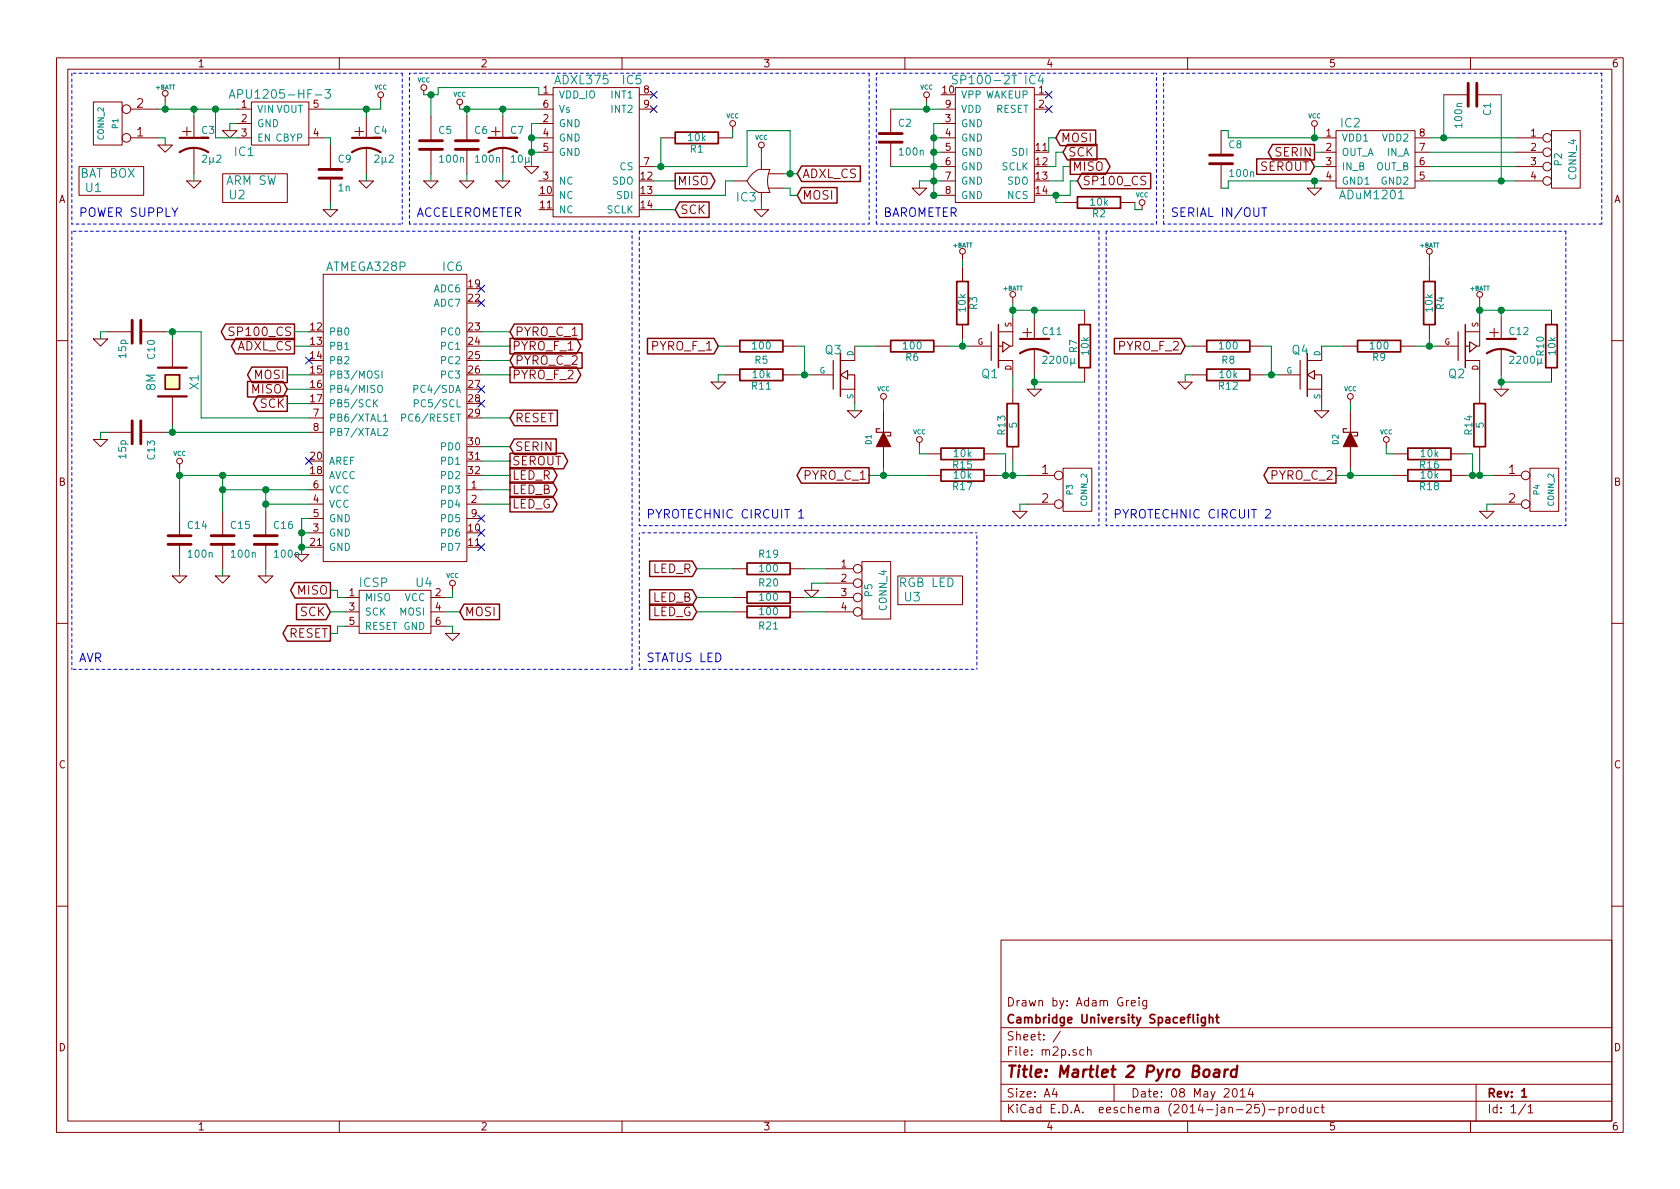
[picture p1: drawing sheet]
<svg xmlns="http://www.w3.org/2000/svg" width="297mm" height="210mm" viewBox="0 0 297 210" stroke-linecap="round" stroke-linejoin="round" font-family="sans-serif">
<g fill="none" stroke="#840000" stroke-width=".18">
<path d="M10 10.2h277v190h-277zM12 12.2h273v186h-273zM16.5 18h5.1v7.6h-5.1zM23.1 19.3h4.8M29.2 17v1M41.9 19.3h2.5M44.4 18h10.2v7.6h-10.2zM54.6 19.3h2.5M60 10.2v2M67.3 17.3v.7M74.9 16v.8M81.3 18.5v.8"/>
<path d="M95.2 19.3h2.6M95.2 16.8h2.6M97.8 15.5h15.2v22.8h-15.2zM110 10.2v2M113 19.3h2.6M113 16.8h2.6M157.5 19.3v4.3M160 10.2v2M163.8 17.3v.7M166.4 19.3h2.5M168.9 15.5h14v20.3h-14zM182.9 19.3h2.5"/>
<path d="M182.9 16.8h2.5M210 10.2v2M255.3 16.8h4.3M260 10.2v2M261.1 16.8h4.3M14 29.5h11.4v5h-11.4zM23.1 24.4h4.8M27.9 25.6h2.6l-1.3 1.3zM33 32h2.6l-1.3 1.3zM34.3 20.6v3.8M34.3 26.2v4.5M39.4 30.7h11.4v5.1h-11.4z"/>
<path d="M39.4 23.1h2.5l-1.3 1.3zM41.9 24.4h2.5M41.9 21.8h2.5M54.6 24.4h2.5M57.1 37.1h2.6l-1.3 1.2zM58.4 25.6v4.4M58.4 31.5v4.3M63.5 32h2.5l-1.2 1.3zM64.8 20.6v3.8M64.8 26.2v4.5M74.9 32h2.6l-1.3 1.3zM76.2 20.6v4.3"/>
<path d="M76.2 26.4v4.3M81.3 32h2.5l-1.3 1.3zM82.5 20.6v4.3M82.5 26.4v4.3M87.6 32h2.6l-1.3 1.3zM88.9 20.6v3.8M88.9 26.2v4.5M92.7 29.5h2.5l-1.2 1.2zM95.2 32h2.6M95.2 24.4h2.6M95.2 21.8h2.6M95.2 26.9h2.6"/>
<path d="M113 29.5h2.6M116.8 24.4h2.6M127 24.4h2.5M129.5 22.3v.8M129.5 32h2.6M132.1 32a4.2 4.2 0 0 0 2 2h2M133.3 37.1h2.6l-1.3 1.2zM134.6 26.2v.7M134.6 28.2v1.8M134.6 34v1.8M135.9 33.3h2.5M135.9 30.7h2.5"/>
<path d="M136.1 30a5.1 5.1 0 0 0 0 4M136.1 30h-2a4.6 4.6 0 0 0-2 2M157.5 25.1v4.4M161.3 33.3h2.5l-1.2 1.2zM166.4 32h2.5M166.4 24.4h2.5M166.4 21.8h2.5M166.4 26.9h2.5M166.4 29.5h2.5M166.4 34.5h2.5M188 35.8h2.5M198.1 35.8h2.6"/>
<path d="M201.9 36.3v.8M202.6 31.2a.62 .62 0 0 0-.8 .1v.4l.7 .4v.4a.62 .62 0 0 1-.8 .1M215.9 23.1v4.3M215.9 29v4.3M231.1 33.3h2.6l-1.3 1.2zM232.4 22.3v.8M233.7 32h2.5M233.7 24.4h2.5M233.7 26.9h2.5M233.7 29.5h2.5M236.2 23.1h14v10.2h-14zM250.2 32h2.5"/>
<path d="M250.2 24.4h2.5M250.2 26.9h2.5M250.2 29.5h2.5M268 32h4.8M268 24.4h4.8M268 26.9h4.8M268 29.5h4.8M274.3 23.1h5.1v10.2h-5.1zM16.5 59.9h2.5l-1.2 1.3zM19 58.7h4.4M24.9 58.7h4.3M30.5 59.9v5.1"/>
<path d="M41.4 57.9a.62 .62 0 0 0-.8 .1v.4l.7 .4v.4a.62 .62 0 0 1-.8 .1M57.1 48.5h25.4v50.8h-25.4zM170.2 45v1M170.2 47.2v2.6M170.2 57.4v2.5M176.5 58.7h2.6M179.1 52.6v1M179.1 58.7v2.5h-.5M179.1 56.1v2.6M182.9 56.1v3.8M191.8 54.9v2.5M252.7 45v1"/>
<path d="M252.7 47.2v2.6M252.7 57.4v2.5M259.1 58.7h2.5M261.6 52.6v1M261.6 58.7v2.5h-.5M261.6 56.1v2.6M265.4 56.1v3.8M274.3 54.9v2.5M10 60.2h2M16.5 77.7h2.5l-1.2 1.3zM19 76.4h4.4M24.9 76.4h4.3"/>
<path d="M30.5 70.1v5.1M54.6 76.4h2.5M54.6 73.9h2.5M125.7 67.6h2.6l-1.3 1.2zM128.3 61.2h2.5M128.3 66.3h2.5M138.4 61.2h2.6M138.4 66.3h2.6M143.5 66.3h3.8M148.6 68.8h2.5v2.6M149.9 72.6h2.5l-1.3 1.3zM151.1 61.2v2.5h-2.5"/>
<path d="M154.9 61.2h2.6M156.2 70.6v.8M156.2 72.6v3.8M156.2 79v3.8M162.6 78.2v.8M165.1 61.2h2.5M171.4 61.2h3.9M176.5 63.7h2.6v2.6M179.1 68.8v2.6M179.1 79v2.5M181.6 68.8h2.5l-1.2 1.3zM182.9 61.7v4.6"/>
<path d="M191.8 65v2.6M208.3 67.6h2.5l-1.3 1.2zM210.8 61.2h2.6M210.8 66.3h2.6M221 61.2h2.5M221 66.3h2.5M226.1 66.3h3.8M231.1 68.8h2.6v2.6M232.4 72.6h2.5l-1.2 1.3zM233.7 61.2v2.5h-2.6M237.5 61.2h2.5M238.8 70.6v.8"/>
<path d="M238.8 72.6v3.8M238.8 79v3.8M245.1 78.2v.8M247.6 61.2h2.6M254 61.2h3.8M259.1 63.7h2.5v2.6M261.6 68.8v2.6M261.6 79v2.5M264.2 68.8h2.5l-1.3 1.3zM265.4 61.7v4.6M274.3 65v2.6M285 60.2h2"/>
<path d="M31.7 82v.8M31.7 90.4v4.3M31.7 96.3v4.3M39.4 90.4v4.3M39.4 96.3v4.3M47 90.4v4.3M47 96.3v4.3M52.1 98h2.5l-1.3 1.3zM54.6 89.1h2.5M54.6 86.6h2.5M54.6 94.2h2.5M54.6 91.7h2.5"/>
<path d="M82.5 89.1h2.6M82.5 86.6h2.6M82.5 91.7h2.6M152.4 99.3h5.1v10.2h-5.1zM163.8 84.1h2.6M163.8 80.3h2.6M174 84.1h2.5M174 80.3h2.5M179.1 90.4h2.5l-1.3 1.3zM181.6 84.1h4.8M181.6 89.1h4.8M188 82.8h5v7.6h-5z"/>
<path d="M246.4 84.1h2.5M246.4 80.3h2.5M256.5 84.1h2.6M256.5 80.3h2.6M261.6 90.4h2.6l-1.3 1.3zM264.2 84.1h4.8M264.2 89.1h4.8M270.5 82.8h5.1v7.6h-5.1zM10 110.2h2M30.5 101.8h2.5l-1.3 1.3zM38.1 101.8h2.5l-1.2 1.3zM45.7 101.8h2.6l-1.3 1.3z"/>
<path d="M61 108.2h2.5M61 105.7h2.5M61 110.7h2.5M63.5 104.4h12.7v7.6h-12.7zM76.2 108.2h2.5M76.2 105.7h2.5M76.2 110.7h2.5M78.7 112h2.6l-1.3 1.3zM80 103.6v.8M129.5 108.2h2.6M129.5 100.6h2.6M129.5 105.7h2.6"/>
<path d="M139.7 108.2h2.5M139.7 100.6h2.5M139.7 105.7h2.5M142.2 104.4h2.6l-1.3 1.3zM146 108.2h4.9M146 100.6h4.9M146 105.7h4.9M146 103.1h4.9M158.7 101.8h11.5v5.1h-11.5zM285 110.2h2M10 160.2h2M177 166.2h108v32h-108z"/>
<path d="M200 177.4l.7-.1v-.3l-.4-.1-.3 .2 .1 .7h.6M201.4 176.4v.1M201.4 176.9v1M202.7 176.9v1.4l-.2 .1-.4-.1M202.7 177l-.4-.1-.3 .3 .1 .6 .2 .1 .4-.1M285 160.2h2M60 198.2v2M110 198.2v2M160 198.2v2M177 194.7h108M177 191.7h108M177 187.8h108"/>
<path d="M177 181.7h108M186.4 192.4l-.3 1.1h.9M186.8 193v1M187.5 182.3l-1.3 2M191.6 185.7l-.4-.1-.3 .3 .1 .6 .2 .1 .4-.1M192.3 185.7l.2-.1 .4 .1v.9M192.3 185.1v1.5M197 191.7v3M210 198.2v2M218 192.7l.2-.2a.81 .81 0 0 1 .6 .6 .81 .81 0 0 1-.3 .8l-.1 .1a.79 .79 0 0 1-.4-1.3zM219.3 192.9l.4-.4v1.5M219.3 194h.9"/>
<path d="M221.1 192.4l-.4 1.1h1M221.4 193v1M222.6 195.3h-.7l-.1 .7 .2-.1h.5l.2 .3-.1 .5-.2 .1-.6-.1M223.2 195.1a1.71 1.71 0 0 1 0 2.3M224.3 196.2h1.2M226.2 195.9l.4-.1 .3 .3-.2 .6h-.5M226.2 195.8v1.5M227.5 195.8v1M227.9 195.8l-.4 .3M228.4 195.9l.3-.1 .4 .1 .1 .6-.2 .2-.3 .1-.3-.1zM230.4 195.9l-.4-.1-.3 .3 .1 .6 .2 .1 .4-.1M230.4 195.3v1.5"/>
<path d="M231.1 195.8l.1 .9 .4 .1 .2-.1M231.8 195.8v1M233.1 195.9l-.4-.1-.3 .3 .1 .6 .2 .1 .4-.1M233.6 195.8h.5M233.8 195.3v1.3l.3 .2M260 198.2v2M261 191.7v6.5M269.7 195.2l-1.2 1.9M270.2 195.7l.4-.4v1.5M270.2 196.8h.8"/>
<circle cx="22.4" cy="19.3" r=".76"/>
<circle cx="29.2" cy="16.5" r=".51"/>
<circle cx="67.3" cy="16.8" r=".51"/>
<circle cx="74.9" cy="15.5" r=".51"/>
<circle cx="81.3" cy="18" r=".51"/>
<circle cx="163.8" cy="16.8" r=".51"/>
<circle cx="22.4" cy="24.4" r=".76"/>
<circle cx="129.5" cy="21.8" r=".51"/>
<circle cx="134.6" cy="25.6" r=".51"/>
<circle cx="201.9" cy="35.8" r=".51"/>
<circle cx="232.4" cy="21.8" r=".51"/>
<circle cx="273.6" cy="26.9" r=".76"/>
<circle cx="273.6" cy="24.4" r=".76"/>
<circle cx="273.6" cy="32" r=".76"/>
<circle cx="273.6" cy="29.5" r=".76"/>
<circle cx="170.2" cy="44.4" r=".51"/>
<circle cx="179.1" cy="52.1" r=".51"/>
<circle cx="252.7" cy="44.4" r=".51"/>
<circle cx="261.6" cy="52.1" r=".51"/>
<circle cx="156.2" cy="70.1" r=".51"/>
<circle cx="162.6" cy="77.7" r=".51"/>
<circle cx="238.8" cy="70.1" r=".51"/>
<circle cx="245.1" cy="77.7" r=".51"/>
<circle cx="31.8" cy="81.5" r=".51"/>
<circle cx="187.2" cy="89.1" r=".76"/>
<circle cx="187.2" cy="84.1" r=".76"/>
<circle cx="269.7" cy="84.1" r=".76"/>
<circle cx="269.7" cy="89.1" r=".76"/>
<circle cx="80" cy="103.1" r=".51"/>
<circle cx="151.6" cy="105.7" r=".76"/>
<circle cx="151.6" cy="103.1" r=".76"/>
<circle cx="151.6" cy="100.6" r=".76"/>
<circle cx="151.6" cy="108.2" r=".76"/>
</g>
<g fill="none" stroke="#840000" stroke-width=".3">
<path d="M119.4 23.4h7.6v2h-7.6zM190.5 34.8h7.6v2h-7.6zM169.2 49.8h2v7.6h-2zM190.8 57.4h2v7.6h-2zM251.7 49.8h2v7.6h-2zM273.3 57.4h2v7.6h-2zM29.2 66.3h2.5v2.5h-2.5zM130.8 60.2h7.6v2h-7.6zM130.8 65.3h7.6v2h-7.6zM157.5 60.2h7.6v2h-7.6zM166.4 79.2h7.6v2.1h-7.6zM178.1 71.4h2v7.6h-2z"/>
<path d="M213.4 60.2h7.6v2h-7.6zM213.4 65.3h7.6v2h-7.6zM240 60.2h7.6v2h-7.6zM248.9 79.2h7.6v2.1h-7.6zM260.6 71.4h2v7.6h-2zM132.1 99.6h7.6v2h-7.6zM166.4 83.1h7.6v2h-7.6zM248.9 83.1h7.6v2h-7.6zM132.1 107.2h7.6v2h-7.6zM132.1 104.6h7.6v2.1h-7.6zM213.1 179.9v1.3l-.3 .2-.3-.1M213.1 180l-.4-.1-.3 .3 .1 .6 .2 .1 .4-.1"/>
<path d="M213.8 179.4v1.5M215 179.9h.5M215.2 179.4v1.3l.3 .2M213.8 180l.2-.1 .4 .1 .1 .9M269.1 194h.8"/>
</g>
<path d="M27.9 65h5.1M27.9 70.1h5.1M214.8 189.2h.7v1.2M215.6 189.6l-.7 .1a.4 .4 0 0 0-.3 .3 .4 .4 0 0 0 .2 .4l.7-.1M216.6 189.1l-.2 1.3M217.1 189.1a.54 .54 0 0 0-.6 .4M218.7 189.2a.7 .7 0 0 0-1 .3v.8l.3 .1 .5-.1M218.8 188.4l-.3 2" fill="none" stroke="#840000" stroke-width=".41"/>
<path d="M31.7 26.9a4.6 4.6 0 0 1 5.1 0M31.7 24.4h5.1h-1.2M62.2 26.9a4.6 4.6 0 0 1 5.1 0M62.2 24.4h5.1h-1.3M86.4 26.9a4.6 4.6 0 0 1 5 0M86.4 24.4h5h-1.2M180.3 59.9h5.1h-1.3M262.9 59.9h5.1h-1.3M180.3 62.5a4.6 4.6 0 0 1 5.1 0M262.9 62.5a4.6 4.6 0 0 1 5.1 0" fill="none" stroke="#840000" stroke-width=".38"/>
<g fill="none" stroke="#840000" stroke-width=".25">
<path d="M119.4 30.6h6.3l.7 1.4-.7 1.4h-6.3zM120.1 35.7h5.3v2.7h-5.3l-.7-1.3zM141.7 29.4h10.4v2.7h-10.4l-.7-1.4zM141.7 33.2h6.3v2.7h-6.3l-.7-1.4zM187.5 23h6.2v2.7h-6.2l-.8-1.3zM188.7 25.5h5.3v2.8h-5.3l-.7-1.4zM189.2 28.1h6.3l.8 1.4-.8 1.3h-6.3zM191.3 30.6h12.2v2.8h-12.2l-.8-1.4zM222.2 28.1h9.4l.8 1.4-.8 1.3h-9.4zM225 25.5h7.4v2.8h-7.4l-.8-1.4zM39.9 57.3h12.2v2.7h-12.2l-.8-1.3zM41.7 59.8h10.4v2.8h-10.4l-.8-1.4z"/>
<path d="M90.2 59.8h11.7l.8 1.4-.8 1.4h-11.7zM90.9 57.3h12v2.7h-12l-.7-1.3zM114.5 59.8h11.7l.8 1.4-.8 1.4h-11.7zM176.5 57.4v7.6M197 59.8h11.8l.7 1.4-.7 1.4h-11.8zM259.1 57.4v7.6M43.8 67.5h6.2l.8 1.3-.8 1.4h-6.2zM44.5 64.9h6.3v2.8h-6.3l-.7-1.4zM45.6 70h5.2v2.7h-5.2l-.8-1.3zM90.2 64.9h11.7l.8 1.4-.8 1.4h-11.7zM90.9 62.4h12v2.7h-12l-.7-1.4zM90.9 72.5h7.7v2.8h-7.7l-.7-1.4z"/>
<path d="M90.9 77.6h7.4v2.8h-7.4l-.7-1.4zM148.6 62.5v7.6M231.1 62.5v7.6M90.2 82.7h7.5l.8 1.4-.8 1.3h-7.5zM90.2 85.2h7.5l.8 1.4-.8 1.4h-7.5zM90.2 87.8h7.5l.8 1.3-.8 1.4h-7.5zM90.2 80.2h9.4l.8 1.3-.8 1.4h-9.4zM114.9 99.2h7.5l.8 1.4-.8 1.3h-7.5zM141.7 82.7h12v2.7h-12l-.8-1.3zM224.2 82.7h12v2.7h-12l-.7-1.3zM50.8 110.6h7.6v2.8h-7.6l-.8-1.4zM52.1 103h6.3v2.8h-6.3l-.7-1.4z"/>
<path d="M52.4 106.8h5.3l.7 1.4-.7 1.4h-5.3zM82 106.8h6.3v2.8h-6.3l-.7-1.4zM114.9 106.8h7.5l.8 1.4-.8 1.4h-7.5zM114.9 104.3h7.5l.8 1.4-.8 1.3h-7.5z"/>
</g>
<path d="M223.1 36.7h.9M223.5 36.7v1.6M141.2 90.5l.5-.4v1.5M141.2 91.6h.9M223.7 90.2l.3-.1h.3l.3 .1v.3v.2l-.9 .9h.9" fill="none" stroke="#0000c2" stroke-width=".18"/>
<g fill="none" stroke="#000084" stroke-width=".18">
<path d="M115 18.7l1.2 1.2M115 16.1l1.2 1.3M116.2 18.7l-1.2 1.2M116.2 16.1l-1.2 1.3M184.8 18.7l1.2 1.2M184.8 16.1l1.2 1.3M186 18.7l-1.2 1.2M186 16.1l-1.2 1.3M84.5 50.4l1.2 1.3M84.5 53l1.2 1.2M85.7 50.4l-1.2 1.3M85.7 53l-1.2 1.2"/>
<path d="M54 63.1l1.2 1.3M55.2 63.1l-1.2 1.3M84.5 68.2l1.2 1.2M84.5 70.8l1.2 1.2M85.7 68.2l-1.2 1.2M85.7 70.8l-1.2 1.2M54 80.9l1.2 1.2M55.2 80.9l-1.2 1.2M84.5 91.1l1.2 1.2M84.5 93.6l1.2 1.2M84.5 96.2l1.2 1.2M85.7 91.1l-1.2 1.2"/>
<path d="M85.7 93.6l-1.2 1.2M85.7 96.2l-1.2 1.2"/>
</g>
<g fill="none" stroke="#840000" stroke-width=".51">
<path d="M259.6 14.7v4.1M261.1 14.7v4.1M56.4 31.5h4.1M56.4 30h4.1M74.2 26.4h4M74.2 24.9h4M80.5 26.4h4.1M80.5 24.9h4.1M155.4 25.1h4.1M155.4 23.6h4.1M213.9 29h4M213.9 27.4h4"/>
<path d="M23.4 56.6v4.1M24.9 56.6v4.1M23.4 74.4v4.1M24.9 74.4v4.1M29.7 96.3h4.1M29.7 94.7h4.1M37.3 96.3h4.1M37.3 94.7h4.1M45 96.3h4M45 94.7h4"/>
</g>
<g fill="#840000" stroke="#840000" stroke-width=".18">
<path d="M156.2 76.4l1.3 2.6h-2.6z"/>
<path d="M238.8 76.4l1.2 2.6h-2.5z"/>
</g>
<g fill="none" stroke="#840000" stroke-width=".2">
<path d="M175.3 58.7v5M257.8 58.7v5M147.3 63.7v5.1M148.6 66.3l1.3-.8v1.6zM149.9 66.3h1.2v2.5M155.6 75.8h-.7v.6h2.6v.7h-.7M176.5 61.2h.8M177.3 60.4l1.3 .8-1.3 1zM229.9 63.7v5.1M231.1 66.3l1.3-.8v1.6zM232.4 66.3h1.3v2.5M238.1 75.8h-.6v.6h2.5v.7h-.6"/>
<path d="M259.1 61.2h.7M259.8 60.4l1.3 .8-1.3 1z"/>
</g>
<g fill="none" stroke="#008484" stroke-width=".18">
<path d="M40.5 17.4l.5-1.6 .6 1.6M40.7 16.9h.7M57.5 15.8h.9l-.5 .6 .4 .1 .1 .2-.1 .5-.2 .2h-.4l-.2-.2M169.3 13.4a.62 .62 0 0 0-.8 .1v.4l.7 .3v.5a.62 .62 0 0 1-.8 .1M178.9 13.3h.9M247.3 35.1h.9M66.2 71.2l.6 .8M66.8 70.7l-.8 .7M66.8 68.3l.3-.2 .3 .1a.83 .83 0 0 1-.1 1.2 .44 .44 0 0 1-.5-.4zM67.5 65.6v1.3M67.8 73.6l.3-.4v1.3M67.8 75.9l.5-.1 .2 .1v.2l-.8 .9h.8"/>
<path d="M67.8 74.5h.7M71 73.9l.6-.1 .1-.5-.7-.1v1.3M73.2 68.8l.6-.1v-.5l-.6-.1v1.3M73.3 71.3h.6v-.5l-.6-.1v1.3"/>
</g>
<path d="M29.2 66.3h2.5v2.5h-2.5z" fill="#ffffc2" stroke="#ffffc2" stroke-width=".25"/>
<g fill="none" stroke="#0000c2" stroke-width=".18" stroke-dasharray=".5" stroke-dashoffset=".3">
<path d="M71.1 12.9h-58.4M72.4 12.9v26.7M153.7 12.9h-81.3M154.9 12.9h49.6M154.9 12.9v26.7M204.5 12.9v26.7M205.7 12.9v26.7M283.2 12.9h-77.5M12.7 39.6v-26.7M12.7 39.6h58.4M71.1 39.6v-26.7M153.7 39.6h-81.3"/>
<path d="M153.7 39.6v-26.7M154.9 39.6h49.6M205.7 39.6h77.5M283.2 39.6v-26.7M111.8 40.9h-99.1M111.8 40.9v77.5M194.3 40.9h-81.3M276.9 40.9h-81.3M113 93v-52.1M113 93h81.3M113 94.2v24.2M172.7 94.2h-59.7"/>
<path d="M194.3 93v-52.1M195.6 93v-52.1M195.6 93h81.3M276.9 93v-52.1M12.7 118.4v-77.5M111.8 118.4h-99.1M113 118.4h59.7M172.7 118.4v-24.2"/>
</g>
<g fill="none" stroke="#008400" stroke-width=".18">
<path d="M27.9 19.3h14M29.2 18v1.3M34.3 19.3v1.3M38.1 19.3v5.1h3.8M64.8 19.3v1.3M67.3 18v1.3h-10.2M74.9 16.8h2.6v-1.3h17.7v1.3M76.2 16.8v3.8M81.3 19.3h13.9M82.5 19.3v1.3M88.9 19.3v1.3M157.5 19.3h8.9"/>
<path d="M163.8 18v1.3M255.3 16.8v7.6M265.4 16.8v15.2M27.9 24.4h1.3v1.2M34.3 30.7v1.3M41.9 21.8h-1.3v1.3M57.1 24.4h1.3v1.2M58.4 35.8v1.3M64.8 30.7v1.3M76.2 30.7v1.3M82.5 30.7v1.3M88.9 30.7v1.3"/>
<path d="M94 24.4h1.2M94 26.9h1.2M95.2 21.8h-1.2v7.7M115.6 29.5h16.5v-6.4h7.6v7.6M115.6 32h3.8M115.6 37.1h3.8M116.8 24.4v5.1M129.5 32h-1.2v2.5h-12.7M129.5 23.1v1.3M134.6 26.9v1.3M134.6 35.8v1.3M138.4 33.3h1.3v1.2h1.3"/>
<path d="M138.4 30.7h2.6M157.5 29.5h8.9M165.1 24.4h1.3M165.1 26.9h1.3M166.4 21.8h-1.3v12.7h1.3M166.4 32h-3.8v1.3M186.7 34.5v1.3h1.3M186.7 24.4h-1.3v2.5M188 26.9h-1.3v2.6h-1.3M189.2 29.5h-1.2v2.5h-2.6M190.5 32h-1.3v2.5h-3.8M200.7 35.8v1.3h1.2"/>
<path d="M215.9 23.1h1.3v1.3h16.5M232.4 29.5h1.3M232.4 26.9h1.3M232.4 23.1v1.3M232.4 32v1.3M233.7 32h-16.5v1.3h-1.3M252.7 29.5h15.3M252.7 32h15.3M252.7 24.4h15.3M252.7 26.9h15.3M19 58.7h-1.2v1.2M29.2 58.7h6.4v15.2h19"/>
<path d="M30.5 58.7v1.2M52.1 58.7h2.5M85.1 58.7h5.1M170.2 46v1.2M170.2 59.9v1.3M179.1 53.6v2.5M179.1 54.9h12.7M182.9 54.9v1.2M252.7 46v1.2M252.7 59.9v1.3M261.6 54.9h12.7M261.6 53.6v2.5"/>
<path d="M265.4 54.9v1.2M19 76.4h-1.2v1.3M29.2 76.4h25.4M30.5 75.2v1.2M50.8 66.3h3.8M50.8 68.8h3.8M50.8 71.4h3.8M52.1 61.2h2.5M85.1 66.3h5.1M85.1 61.2h5.1M85.1 73.9h5.1M85.1 79h5.1"/>
<path d="M85.1 63.7h5.1M127 61.2h1.3M128.3 66.3h-1.3v1.3M141 66.3h2.5M141 61.2h1.2v5.1M151.1 61.2h3.8M151.1 71.4v1.2M156.2 71.4v1.2M162.6 79v1.3h1.2M167.6 61.2h3.8M179.1 66.3v2.5M182.9 66.3v2.5"/>
<path d="M182.9 67.6h8.9M209.5 61.2h1.3M210.8 66.3h-1.3v1.3M223.5 66.3h2.6M223.5 61.2h1.3v5.1M233.7 61.2h3.8M233.7 71.4v1.2M238.8 71.4v1.2M245.1 79v1.3h1.3M250.2 61.2h3.8M261.6 66.3v2.5M265.4 67.6h8.9"/>
<path d="M265.4 66.3v2.5M31.7 84.1h22.9M31.7 82.8v7.6M39.4 84.1v6.3M39.4 86.6h15.2M47 86.6v3.8M47 89.1h7.6M53.3 96.8h1.3M53.3 94.2h1.3M54.6 91.7h-1.3v6.3M85.1 84.1h5.1M85.1 81.5h5.1"/>
<path d="M85.1 86.6h5.1M85.1 89.1h5.1M153.7 84.1h10.1M156.2 82.8v1.3M176.5 84.1h5.1M176.5 80.3h1.3v3.8M179.1 81.5v2.6M181.6 89.1h-1.3v1.3M236.2 84.1h10.2M238.8 82.8v1.3M259.1 84.1h5.1M259.1 80.3h1.2v3.8"/>
<path d="M261.6 81.5v2.6M264.2 89.1h-1.3v1.3M31.7 100.6v1.2M39.4 100.6v1.2M47 100.6v1.2M58.4 108.2h2.6M58.4 104.4h1.3v1.3h1.3M61 110.7h-1.3v1.3h-1.3M78.7 108.2h2.6M78.7 110.7h1.3v1.3M80 104.4v1.3h-1.3M123.2 108.2h6.3"/>
<path d="M123.2 105.7h6.3M123.2 100.6h6.3M142.2 108.2h3.8M142.2 105.7h3.8M142.2 100.6h3.8M146 103.1h-2.5v1.3"/>
</g>
<g fill="#008400" stroke="#008400" stroke-width=".25">
<circle cx="179.1" cy="54.9" r=".51"/>
<circle cx="76.2" cy="16.8" r=".51"/>
<circle cx="82.6" cy="19.3" r=".51"/>
<circle cx="165.1" cy="24.4" r=".51"/>
<circle cx="165.1" cy="29.5" r=".51"/>
<circle cx="165.1" cy="34.5" r=".51"/>
<circle cx="30.5" cy="58.7" r=".51"/>
<circle cx="39.4" cy="86.6" r=".51"/>
<circle cx="39.4" cy="84.1" r=".51"/>
<circle cx="53.3" cy="94.2" r=".51"/>
<circle cx="94" cy="26.9" r=".51"/>
<circle cx="29.2" cy="19.3" r=".51"/>
<circle cx="179.1" cy="84.1" r=".51"/>
<circle cx="156.2" cy="84.1" r=".51"/>
<circle cx="177.8" cy="84.1" r=".51"/>
<circle cx="170.2" cy="61.2" r=".51"/>
<circle cx="142.2" cy="66.3" r=".51"/>
<circle cx="64.8" cy="19.3" r=".51"/>
<circle cx="38.1" cy="19.3" r=".51"/>
<circle cx="94" cy="24.4" r=".51"/>
<circle cx="53.3" cy="96.8" r=".51"/>
<circle cx="31.8" cy="84.1" r=".51"/>
<circle cx="47" cy="86.6" r=".51"/>
<circle cx="47" cy="89.1" r=".51"/>
<circle cx="30.5" cy="76.4" r=".51"/>
<circle cx="165.1" cy="32" r=".51"/>
<circle cx="165.1" cy="26.9" r=".51"/>
<circle cx="116.8" cy="29.5" r=".51"/>
<circle cx="186.7" cy="34.5" r=".51"/>
<circle cx="139.7" cy="30.7" r=".51"/>
<circle cx="88.9" cy="19.3" r=".51"/>
<circle cx="182.9" cy="54.9" r=".51"/>
<circle cx="182.9" cy="67.6" r=".51"/>
<circle cx="163.8" cy="19.3" r=".51"/>
<circle cx="261.6" cy="54.9" r=".51"/>
<circle cx="261.6" cy="84.1" r=".51"/>
<circle cx="238.8" cy="84.1" r=".51"/>
<circle cx="260.3" cy="84.1" r=".51"/>
<circle cx="252.7" cy="61.2" r=".51"/>
<circle cx="224.8" cy="66.3" r=".51"/>
<circle cx="265.4" cy="54.9" r=".51"/>
<circle cx="265.4" cy="67.6" r=".51"/>
<circle cx="232.4" cy="32" r=".51"/>
<circle cx="232.4" cy="24.4" r=".51"/>
<circle cx="255.3" cy="24.4" r=".51"/>
<circle cx="265.4" cy="32" r=".51"/>
<circle cx="34.3" cy="19.3" r=".51"/>
</g>
<g font-size="2.8" fill="#840000">
<text x="32.2" y="24.1">+</text>
<text x="62.7" y="24.1">+</text>
<text x="86.8" y="24.1">+</text>
<text x="180.8" y="59.7">+</text>
<text x="263.3" y="59.7">+</text>
<text x="178" y="190.5">Title: Martlet 2 Pyro Board</text>
</g>
<g font-size="2.1" fill="#008484">
<text x="42.2" y="17.4">APU1205-HF-3</text>
<text x="98.2" y="14.9">ADXL375</text>
<text x="110.1" y="14.9">IC5</text>
<text x="169.2" y="14.9">SP100-2T</text>
<text x="181.2" y="14.9">IC4</text>
<text x="237.1" y="22.5">IC2</text>
<text x="41.5" y="27.6">IC1</text>
<text x="14.3" y="31.4">BAT BOX</text>
<text x="15.2" y="34">U1</text>
<text x="40" y="32.7">ARM SW</text>
<text x="40.6" y="35.2">U2</text>
<text x="130.3" y="35.6">IC3</text>
<text x="237.2" y="35.2">ADuM1201</text>
<text x="57.7" y="47.9">ATMEGA328P</text>
<text x="78.4" y="47.9">IC6</text>
<text x="145.9" y="62.7">Q3</text>
<text x="228.5" y="62.7">Q4</text>
<text x="27.5" y="69" transform="rotate(-90 27.5 69)">8M</text>
<text x="35.1" y="68.9" transform="rotate(-90 35.1 68.9)">X1</text>
<text x="173.6" y="66.9">Q1</text>
<text x="256.2" y="66.9">Q2</text>
<text x="63.6" y="103.8">ICSP</text>
<text x="73.6" y="103.8">U4</text>
<text x="159.1" y="103.8">RGB LED</text>
<text x="159.9" y="106.3">U3</text>
</g>
<g font-size="2.1" fill="#840000">
<text x="24.2" y="19">2</text>
<text x="24.2" y="24.1">1</text>
<text x="187.6" y="25.1">MOSI</text>
<text x="188.9" y="27.7">SCK</text>
<text x="225.5" y="27.7">SERIN</text>
<text x="119.8" y="32.8">MISO</text>
<text x="141.9" y="31.5">ADXL_CS</text>
<text x="141.9" y="35.3">MOSI</text>
<text x="189.6" y="30.2">MISO</text>
<text x="191.4" y="32.8">SP100_CS</text>
<text x="222.7" y="30.2">SEROUT</text>
<text x="120.3" y="37.8">SCK</text>
<text x="41.2" y="59.4">SP100_CS</text>
<text x="91.1" y="59.4">PYRO_C_1</text>
<text x="41.8" y="62">ADXL_CS</text>
<text x="90.6" y="62">PYRO_F_1</text>
<text x="91.1" y="64.5">PYRO_C_2</text>
<text x="115.2" y="62">PYRO_F_1</text>
<text x="197.8" y="62">PYRO_F_2</text>
<text x="44.4" y="69.6">MISO</text>
<text x="45" y="67.1">MOSI</text>
<text x="90.6" y="67.1">PYRO_F_2</text>
<text x="45.9" y="72.1">SCK</text>
<text x="91.1" y="74.7">RESET</text>
<text x="90.6" y="82.3">SEROUT</text>
<text x="91.1" y="79.8">SERIN</text>
<text x="184.2" y="83.8">1</text>
<text x="266.8" y="83.8">1</text>
<text x="90.6" y="84.8">LED_R</text>
<text x="90.6" y="87.4">LED_B</text>
<text x="90.6" y="89.9">LED_G</text>
<text x="142.2" y="84.8">PYRO_C_1</text>
<text x="184.2" y="88.9">2</text>
<text x="224.7" y="84.8">PYRO_C_2</text>
<text x="266.8" y="88.9">2</text>
<text x="115.3" y="101.3">LED_R</text>
<text x="52.6" y="105.2">MISO</text>
<text x="115.3" y="106.4">LED_B</text>
<text x="50.9" y="112.8">RESET</text>
<text x="53" y="109">SCK</text>
<text x="82.2" y="109">MOSI</text>
<text x="115.2" y="109">LED_G</text>
<text x="178" y="178">Drawn by: Adam Greig</text>
<text x="178" y="184">Sheet: /</text>
<text x="178" y="181">Cambridge University Spaceflight</text>
<text x="178" y="186.7">File: m2p.sch</text>
<text x="178" y="196.9">KiCad E.D.A. eeschema (2014-jan-25)-product</text>
<text x="178" y="194.1">Size: A4</text>
<text x="200" y="194.1">Date: 08 May 2014</text>
<text x="263" y="194.1">Rev: 1</text>
<text x="263" y="196.9">Id: 1/1</text>
</g>
<g font-size="2.1" fill="#0000c2">
<text x="14" y="38.3">POWER SUPPLY</text>
<text x="73.7" y="38.3">ACCELEROMETER</text>
<text x="156.2" y="38.3">BAROMETER</text>
<text x="207" y="38.3">SERIAL IN/OUT</text>
<text x="114.3" y="91.7">PYROTECHNIC CIRCUIT 1</text>
<text x="196.8" y="91.7">PYROTECHNIC CIRCUIT 2</text>
<text x="14" y="117.1">AVR</text>
<text x="114.3" y="117.1">STATUS LED</text>
</g>
<g font-size="1.8" fill="#840000">
<text x="35" y="11.9">1</text>
<text x="85" y="11.9">2</text>
<text x="135" y="11.9">3</text>
<text x="185" y="11.9">4</text>
<text x="235" y="11.9">5</text>
<text x="285" y="11.9">6</text>
<text x="96" y="16.5">1</text>
<text x="113.8" y="16.5">8</text>
<text x="166.7" y="16.5">10</text>
<text x="183.7" y="16.5">1</text>
<text x="42.7" y="19">1</text>
<text x="42.7" y="21.6">2</text>
<text x="55.4" y="19">5</text>
<text x="96" y="21.6">2</text>
<text x="96" y="19">6</text>
<text x="113.8" y="19">9</text>
<text x="167.2" y="21.6">3</text>
<text x="167.2" y="19">9</text>
<text x="183.7" y="19">2</text>
<text x="42.7" y="24.1">3</text>
<text x="55.4" y="24.1">4</text>
<text x="96" y="24.1">4</text>
<text x="96" y="26.7">5</text>
<text x="113.8" y="29.2">7</text>
<text x="167.2" y="24.1">4</text>
<text x="167.2" y="26.7">5</text>
<text x="167.2" y="29.2">6</text>
<text x="183.2" y="26.7">11</text>
<text x="183.2" y="29.2">12</text>
<text x="234.5" y="24.1">1</text>
<text x="234.5" y="26.7">2</text>
<text x="234.5" y="29.2">3</text>
<text x="251" y="29.2">6</text>
<text x="251" y="26.7">7</text>
<text x="251" y="24.1">8</text>
<text x="270.7" y="24.1">1</text>
<text x="270.7" y="26.7">2</text>
<text x="270.7" y="29.2">3</text>
<text x="10.4" y="35.9">A</text>
<text x="95.6" y="34.3">10</text>
<text x="96" y="31.7">3</text>
<text x="113.3" y="31.7">12</text>
<text x="113.3" y="34.3">13</text>
<text x="167.2" y="31.7">7</text>
<text x="167.2" y="34.3">8</text>
<text x="183.2" y="31.7">13</text>
<text x="183.2" y="34.3">14</text>
<text x="234.5" y="31.7">4</text>
<text x="251" y="31.7">5</text>
<text x="270.7" y="31.7">4</text>
<text x="285.3" y="35.9">A</text>
<text x="95.6" y="36.8">11</text>
<text x="113.3" y="36.8">14</text>
<text x="82.9" y="53.3">22</text>
<text x="82.9" y="50.8">19</text>
<text x="54.9" y="58.4">12</text>
<text x="82.9" y="58.4">23</text>
<text x="54.9" y="61">13</text>
<text x="54.9" y="63.5">14</text>
<text x="82.9" y="61">24</text>
<text x="82.9" y="63.5">25</text>
<text x="54.9" y="66">15</text>
<text x="54.9" y="68.6">16</text>
<text x="54.9" y="71.1">17</text>
<text x="82.9" y="66">26</text>
<text x="82.9" y="68.6">27</text>
<text x="82.9" y="71.1">28</text>
<text x="55.4" y="73.7">7</text>
<text x="55.4" y="76.2">8</text>
<text x="82.9" y="73.7">29</text>
<text x="54.9" y="81.3">20</text>
<text x="54.9" y="83.8">18</text>
<text x="82.9" y="78.7">30</text>
<text x="82.9" y="81.3">31</text>
<text x="82.9" y="83.8">32</text>
<text x="10.4" y="85.9">B</text>
<text x="55.4" y="88.9">4</text>
<text x="55.4" y="86.4">6</text>
<text x="83.3" y="86.4">1</text>
<text x="83.3" y="88.9">2</text>
<text x="285.3" y="85.9">B</text>
<text x="55.4" y="94">3</text>
<text x="55.4" y="91.4">5</text>
<text x="82.9" y="94">10</text>
<text x="83.3" y="91.4">9</text>
<text x="54.9" y="96.5">21</text>
<text x="82.9" y="96.5">11</text>
<text x="148.7" y="100.3">1</text>
<text x="61.7" y="105.4">1</text>
<text x="61.7" y="107.9">3</text>
<text x="77" y="105.4">2</text>
<text x="77" y="107.9">4</text>
<text x="148.7" y="102.9">2</text>
<text x="148.7" y="105.4">3</text>
<text x="148.7" y="107.9">4</text>
<text x="61.7" y="110.5">5</text>
<text x="77" y="110.5">6</text>
<text x="10.4" y="135.9">C</text>
<text x="285.3" y="135.9">C</text>
<text x="10.4" y="185.9">D</text>
<text x="285.3" y="185.9">D</text>
<text x="35" y="199.9">1</text>
<text x="85" y="199.9">2</text>
<text x="135" y="199.9">3</text>
<text x="185" y="199.9">4</text>
<text x="235" y="199.9">5</text>
<text x="285" y="199.9">6</text>
</g>
<g font-size="1.8" fill="#008484">
<text x="98.8" y="17.4">VDD_IO</text>
<text x="108.2" y="17.4">INT1</text>
<text x="169.9" y="17.4">VPP WAKEUP</text>
<text x="35.7" y="23.7">C3</text>
<text x="45.5" y="19.9">VINVOUT</text>
<text x="45.5" y="22.5">GND</text>
<text x="66.2" y="23.7">C4</text>
<text x="77.6" y="23.7">C5</text>
<text x="83.9" y="23.7">C6</text>
<text x="90.3" y="23.7">C7</text>
<text x="98.8" y="22.5">GND</text>
<text x="98.8" y="19.9">Vs</text>
<text x="108.2" y="19.9">INT2</text>
<text x="158.9" y="22.4">C2</text>
<text x="169.9" y="22.5">GND</text>
<text x="169.9" y="19.9">VDD</text>
<text x="176" y="19.9">RESET</text>
<text x="258.5" y="22.4" transform="rotate(-90 258.5 22.4)">100n</text>
<text x="263.6" y="20.4" transform="rotate(-90 263.6 20.4)">C1</text>
<text x="35.9" y="28.7">2µ2</text>
<text x="45.5" y="25">EN CBYP</text>
<text x="59.8" y="28.7">C9</text>
<text x="66.4" y="28.7">2µ2</text>
<text x="77.9" y="28.7">100n</text>
<text x="84.2" y="28.7">100n</text>
<text x="90.5" y="28.7">10µ</text>
<text x="98.8" y="25">GND</text>
<text x="98.8" y="27.6">GND</text>
<text x="121.7" y="24.9">10k</text>
<text x="122.1" y="27">R1</text>
<text x="159.1" y="27.5">100n</text>
<text x="169.9" y="25">GND</text>
<text x="169.9" y="27.6">GND</text>
<text x="178.9" y="27.6">SDI</text>
<text x="217.3" y="26.2">C8</text>
<text x="237.2" y="25">VDD1</text>
<text x="237.2" y="27.6">OUT_A</text>
<text x="244.4" y="25">VDD2</text>
<text x="245.1" y="27.6">IN_A</text>
<text x="276.1" y="29.3" transform="rotate(-90 276.1 29.3)">P2</text>
<text x="59.8" y="33.8">1n</text>
<text x="98.8" y="32.6">NC</text>
<text x="98.8" y="35.2">NC</text>
<text x="108.2" y="32.6">SDO</text>
<text x="109.1" y="35.2">SDI</text>
<text x="109.6" y="30.1">CS</text>
<text x="169.9" y="30.1">GND</text>
<text x="169.9" y="32.6">GND</text>
<text x="169.9" y="35.2">GND</text>
<text x="177" y="30.1">SCLK</text>
<text x="178" y="32.6">SDO</text>
<text x="178.1" y="35.2">NCS</text>
<text x="217.6" y="31.3">100n</text>
<text x="237.2" y="30.1">IN_B</text>
<text x="237.2" y="32.6">GND1</text>
<text x="243.2" y="30.1">OUT_B</text>
<text x="244.3" y="32.6">GND2</text>
<text x="278.7" y="31.8" transform="rotate(-90 278.7 31.8)">CONN_4</text>
<text x="98.8" y="37.7">NC</text>
<text x="107.2" y="37.7">SCLK</text>
<text x="192.8" y="36.4">10k</text>
<text x="193.2" y="38.4">R2</text>
<text x="76.7" y="51.7">ADC6</text>
<text x="58.2" y="59.3">PB0</text>
<text x="76.7" y="54.2">ADC7</text>
<text x="78.1" y="59.3">PC0</text>
<text x="170.7" y="55.1" transform="rotate(-90 170.7 55.1)">10k</text>
<text x="172.8" y="54.7" transform="rotate(-90 172.8 54.7)">R3</text>
<text x="184.4" y="59.2">C11</text>
<text x="253.3" y="55.1" transform="rotate(-90 253.3 55.1)">10k</text>
<text x="255.3" y="54.7" transform="rotate(-90 255.3 54.7)">R4</text>
<text x="266.9" y="59.2">C12</text>
<text x="22.3" y="63.2" transform="rotate(-90 22.3 63.2)">15p</text>
<text x="27.4" y="63.4" transform="rotate(-90 27.4 63.4)">C10</text>
<text x="58.2" y="61.8">PB1</text>
<text x="58.2" y="64.4">PB2</text>
<text x="78.1" y="61.8">PC1</text>
<text x="78.1" y="64.4">PC2</text>
<text x="133.1" y="61.8">100</text>
<text x="133.5" y="64.3">R5</text>
<text x="159.8" y="61.8">100</text>
<text x="160.2" y="63.8">R6</text>
<text x="184.8" y="64.3">2200µ</text>
<text x="190.4" y="62.3" transform="rotate(-90 190.4 62.3)">R7</text>
<text x="192.5" y="62.7" transform="rotate(-90 192.5 62.7)">10k</text>
<text x="215.7" y="61.8">100</text>
<text x="216.1" y="64.3">R8</text>
<text x="242.4" y="61.8">100</text>
<text x="242.7" y="63.8">R9</text>
<text x="267.3" y="64.3">2200µ</text>
<text x="273" y="62.8" transform="rotate(-90 273 62.8)">R10</text>
<text x="275" y="62.7" transform="rotate(-90 275 62.7)">10k</text>
<text x="58.2" y="66.9">PB3/MOSI</text>
<text x="58.2" y="69.5">PB4/MISO</text>
<text x="73.9" y="69.5">PC4/SDA</text>
<text x="78.1" y="66.9">PC3</text>
<text x="133" y="68.9">R11</text>
<text x="133.1" y="66.8">10k</text>
<text x="215.5" y="68.9">R12</text>
<text x="215.7" y="66.8">10k</text>
<text x="58.2" y="74.5">PB6/XTAL1</text>
<text x="58.2" y="77.1">PB7/XTAL2</text>
<text x="58.2" y="72">PB5/SCK</text>
<text x="71.7" y="74.5">PC6/RESET</text>
<text x="74.1" y="72">PC5/SCL</text>
<text x="177.7" y="76.8" transform="rotate(-90 177.7 76.8)">R13</text>
<text x="179.8" y="75.7" transform="rotate(-90 179.8 75.7)">5</text>
<text x="260.3" y="76.8" transform="rotate(-90 260.3 76.8)">R14</text>
<text x="262.3" y="75.7" transform="rotate(-90 262.3 75.7)">5</text>
<text x="22.3" y="81" transform="rotate(-90 22.3 81)">15p</text>
<text x="27.4" y="81.2" transform="rotate(-90 27.4 81.2)">C13</text>
<text x="58.2" y="82.2">AREF</text>
<text x="78.1" y="79.6">PD0</text>
<text x="78.1" y="82.2">PD1</text>
<text x="168.6" y="82.8">R15</text>
<text x="168.7" y="80.8">10k</text>
<text x="251.1" y="82.8">R16</text>
<text x="251.3" y="80.8">10k</text>
<text x="58.2" y="89.8">VCC</text>
<text x="58.2" y="87.2">VCC</text>
<text x="58.2" y="84.7">AVCC</text>
<text x="78.1" y="87.2">PD3</text>
<text x="78.1" y="89.8">PD4</text>
<text x="78.1" y="84.7">PD2</text>
<text x="168.6" y="86.7">R17</text>
<text x="168.7" y="84.6">10k</text>
<text x="251.1" y="86.7">R18</text>
<text x="251.3" y="84.6">10k</text>
<text x="33.2" y="93.5">C14</text>
<text x="40.9" y="93.5">C15</text>
<text x="48.5" y="93.5">C16</text>
<text x="58.2" y="94.9">GND</text>
<text x="58.2" y="92.3">GND</text>
<text x="78.1" y="92.3">PD5</text>
<text x="78.1" y="94.9">PD6</text>
<text x="33.4" y="98.6">100n</text>
<text x="41" y="98.6">100n</text>
<text x="48.6" y="98.6">100n</text>
<text x="58.2" y="97.4">GND</text>
<text x="78.1" y="97.4">PD7</text>
<text x="134.3" y="98.6">R19</text>
<text x="134.4" y="101.1">100</text>
<text x="64.5" y="106.3">MISO</text>
<text x="71.5" y="106.3">VCC</text>
<text x="134.3" y="103.7">R20</text>
<text x="134.4" y="106.2">100</text>
<text x="154.2" y="105.5" transform="rotate(-90 154.2 105.5)">P5</text>
<text x="156.8" y="108" transform="rotate(-90 156.8 108)">CONN_4</text>
<text x="64.5" y="108.8">SCK</text>
<text x="64.5" y="111.4">RESET GND</text>
<text x="70.7" y="108.8">MOSI</text>
<text x="134.3" y="111.3">R21</text>
<text x="134.4" y="108.8">100</text>
</g>
<g font-size="1.4" fill="#008484">
<text x="20.9" y="22.7" transform="rotate(-90 20.9 22.7)">P1</text>
<text x="18.4" y="24.7" transform="rotate(-90 18.4 24.7)">CONN_2</text>
<text x="150.9" y="63" transform="rotate(-90 150.9 63)">D</text>
<text x="233.4" y="63" transform="rotate(-90 233.4 63)">D</text>
<text x="144.9" y="66">G</text>
<text x="150.9" y="70.6" transform="rotate(-90 150.9 70.6)">S</text>
<text x="227.4" y="66">G</text>
<text x="233.4" y="70.6" transform="rotate(-90 233.4 70.6)">S</text>
<text x="154.1" y="78.6" transform="rotate(-90 154.1 78.6)">D1</text>
<text x="236.7" y="78.6" transform="rotate(-90 236.7 78.6)">D2</text>
<text x="189.7" y="87.5" transform="rotate(-90 189.7 87.5)">P3</text>
<text x="192.2" y="89.5" transform="rotate(-90 192.2 89.5)">CONN_2</text>
<text x="272.2" y="87.5" transform="rotate(-90 272.2 87.5)">P4</text>
<text x="274.8" y="89.5" transform="rotate(-90 274.8 89.5)">CONN_2</text>
</g>
<g font-size="1.4" fill="#840000">
<text x="178.8" y="57.9" transform="rotate(-90 178.8 57.9)">S</text>
<text x="261.4" y="57.9" transform="rotate(-90 261.4 57.9)">S</text>
<text x="172.8" y="61">G</text>
<text x="178.8" y="65.5" transform="rotate(-90 178.8 65.5)">D</text>
<text x="255.4" y="61">G</text>
<text x="261.4" y="65.5" transform="rotate(-90 261.4 65.5)">D</text>
</g>
<g font-size="1.1" fill="#008484">
<text x="27.5" y="15.8">+BATT</text>
<text x="66.2" y="15.8">VCC</text>
<text x="73.8" y="14.5">VCC</text>
<text x="80.2" y="17.1">VCC</text>
<text x="162.7" y="15.8">VCC</text>
<text x="128.4" y="20.9">VCC</text>
<text x="231.3" y="20.9">VCC</text>
<text x="133.5" y="24.7">VCC</text>
<text x="200.8" y="34.9">VCC</text>
<text x="168.5" y="43.8">+BATT</text>
<text x="251" y="43.8">+BATT</text>
<text x="177.3" y="51.4">+BATT</text>
<text x="259.9" y="51.4">+BATT</text>
<text x="155.1" y="69.2">VCC</text>
<text x="237.6" y="69.2">VCC</text>
<text x="161.4" y="76.8">VCC</text>
<text x="244" y="76.8">VCC</text>
<text x="30.6" y="80.6">VCC</text>
<text x="78.9" y="102.2">VCC</text>
</g>
</svg>
